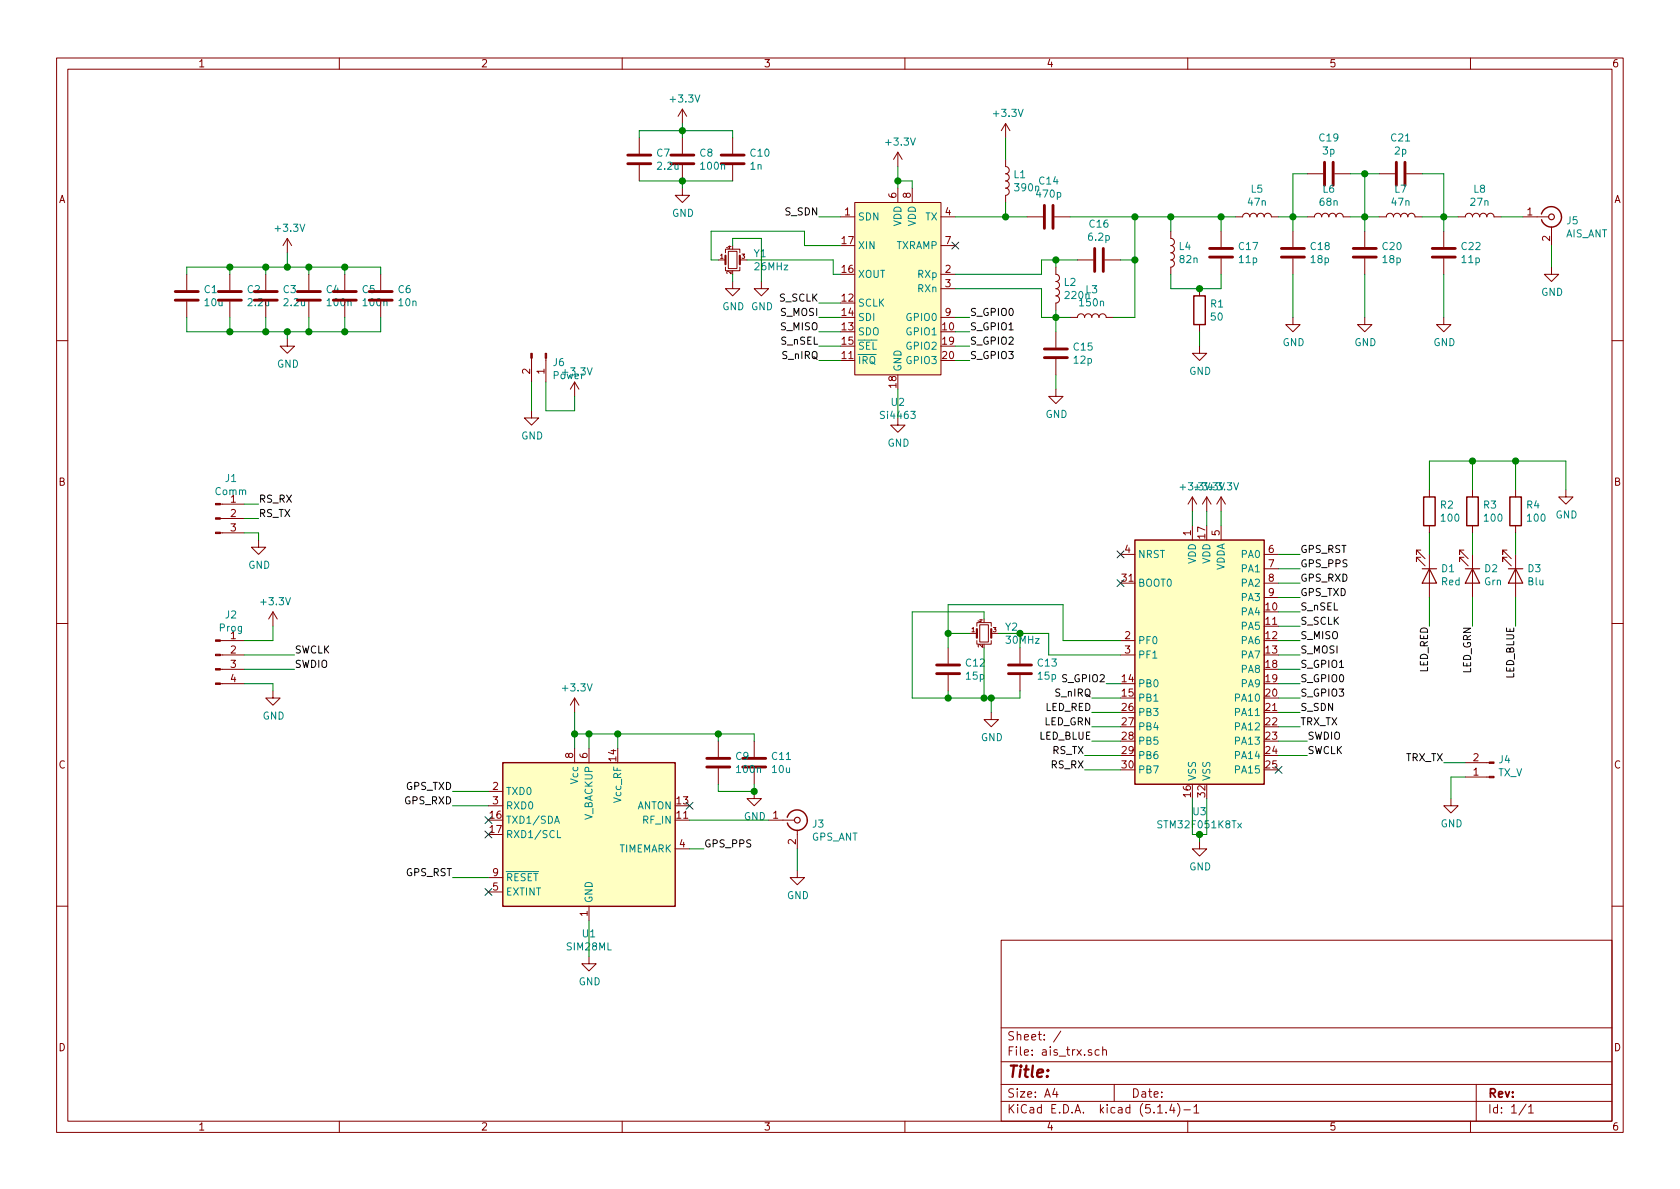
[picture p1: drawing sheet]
<svg xmlns="http://www.w3.org/2000/svg" width="297mm" height="210mm" viewBox="0 0 297 210" stroke-linecap="round" stroke-linejoin="round" font-family="sans-serif">
<g fill="none" stroke="#840000" stroke-width=".18">
<path d="M10 10.3h277v189.9h-277zM12 12.2h273v186.1h-273zM60 10.3v1.9M110 10.3v1.9M120.6 19.3l-.7 1.3M120.6 19.3v2.5M120.6 19.3l.8 1.3M160 10.3v1.9M210 10.3v1.9M260 10.3v1.9M113 24.4v2.8M113 29.2v2.8"/>
<path d="M120.6 33.3v1.2h1.3l-1.3 1.3-1.2-1.3h1.2M120.6 24.4v2.8M120.6 29.2v2.8M129.5 24.4v2.8M129.5 29.2v2.8M148.6 38.3h2.5M151.1 35.8h15.3v30.5h-15.3zM158.7 26.9v2.6M158.7 33.3v2.5M158.7 26.9l-.7 1.3M158.7 26.9l.8 1.3M161.3 33.3v2.5"/>
<path d="M166.4 38.3h2.5M177.8 28.2v1.3a.63 .63 0 0 1 .6 .6 .63 .63 0 0 1-.6 .6 .63 .63 0 0 1 .6 .7 .63 .63 0 0 1-.6 .6 .63 .63 0 0 1 .6 .6 .63 .63 0 0 1-.6 .7 .63 .63 0 0 1 .6 .6 .63 .63 0 0 1-.6 .6v1.3M177.8 21.8l-.8 1.3M177.8 21.8v2.6M177.8 21.8l.8 1.3M181.6 38.3h2.8M186.4 38.3h2.8M218.4 38.3h1.3a.63 .63 0 0 1 .6-.6 .63 .63 0 0 1 .7 .6 .63 .63 0 0 1 .6-.6 .63 .63 0 0 1 .6 .6 .63 .63 0 0 1 .7-.6 .63 .63 0 0 1 .6 .6 .63 .63 0 0 1 .7-.6 .63 .63 0 0 1 .6 .6h1.3M231.1 38.3h1.3a.63 .63 0 0 1 .6-.6 .63 .63 0 0 1 .7 .6 .63 .63 0 0 1 .6-.6 .63 .63 0 0 1 .6 .6 .63 .63 0 0 1 .7-.6 .63 .63 0 0 1 .6 .6 .63 .63 0 0 1 .7-.6 .63 .63 0 0 1 .6 .6h1.3M231.1 30.7h2.8M236 30.7h2.8M243.8 38.3h1.3a.63 .63 0 0 1 .6-.6 .63 .63 0 0 1 .7 .6 .63 .63 0 0 1 .6-.6 .63 .63 0 0 1 .6 .6 .63 .63 0 0 1 .7-.6 .63 .63 0 0 1 .6 .6 .63 .63 0 0 1 .7-.6 .63 .63 0 0 1 .6 .6h1.3"/>
<path d="M243.8 30.7h2.8M248.7 30.7h2.8M257.8 38.3h1.3a.63 .63 0 0 1 .6-.6 .63 .63 0 0 1 .6 .6 .63 .63 0 0 1 .7-.6 .63 .63 0 0 1 .6 .6 .63 .63 0 0 1 .7-.6 .63 .63 0 0 1 .6 .6 .63 .63 0 0 1 .6-.6 .63 .63 0 0 1 .7 .6h1.2M269.2 38.3h4.6M33 48.5v2.8M33 53.3v2.8M40.6 48.5v2.8M40.6 53.3v2.8M47 48.5v2.8M47 53.3v2.8M50.8 59.9v1.3h1.3l-1.3 1.3-1.3-1.3h1.3M50.8 42.2l-.8 1.2"/>
<path d="M50.8 42.2v2.5M50.8 42.2l.8 1.2M54.6 48.5v2.8M54.6 53.3v2.8M61 48.5v2.8M61 53.3v2.8M67.3 48.5v2.8M67.3 53.3v2.8M127 46h1.3M128.3 47.2v.7h2.5v-.7M128.3 44.7v-.6h2.5v.6M128.8 44.4h1.5v3.1h-1.5z"/>
<path d="M129.5 49.8v1.2h1.3l-1.3 1.3-1.2-1.3h1.2M130.8 46h1.3M134.6 49.8v1.2h1.3l-1.3 1.3-1.3-1.3h1.3M166.4 48.5h2.5M166.4 51h2.5M166.4 43.4h2.5M166.4 56.1h2.5M186.7 47.2v1.3a.63 .63 0 0 1 .6 .6 .63 .63 0 0 1-.6 .7 .63 .63 0 0 1 .6 .6 .63 .63 0 0 1-.6 .6 .63 .63 0 0 1 .6 .7 .63 .63 0 0 1-.6 .6 .63 .63 0 0 1 .6 .7 .63 .63 0 0 1-.6 .6v1.3M186.7 58.7v2.8M189.2 56.1h1.3a.63 .63 0 0 1 .6-.6 .63 .63 0 0 1 .7 .6 .63 .63 0 0 1 .6-.6 .63 .63 0 0 1 .6 .6 .63 .63 0 0 1 .7-.6 .63 .63 0 0 1 .6 .6 .63 .63 0 0 1 .6-.6 .63 .63 0 0 1 .7 .6h1.2M190.5 46h2.8M195.3 46h2.8"/>
<path d="M207 40.9v1.3a.63 .63 0 0 1 .6 .6 .63 .63 0 0 1-.6 .6 .63 .63 0 0 1 .6 .7 .63 .63 0 0 1-.6 .6 .63 .63 0 0 1 .6 .6 .63 .63 0 0 1-.6 .7 .63 .63 0 0 1 .6 .6 .63 .63 0 0 1-.6 .6v1.3M212.1 51v1.3M212.1 57.4v1.3M215.9 40.9v2.8M215.9 45.7v2.8M228.6 56.1v1.3h1.3l-1.3 1.3-1.3-1.3h1.3M228.6 40.9v2.8M228.6 45.7v2.8M241.3 56.1v1.3h1.3l-1.3 1.3-1.3-1.3h1.3M241.3 40.9v2.8M241.3 45.7v2.8M255.3 56.1v1.3h1.2l-1.2 1.3-1.3-1.3h1.3"/>
<path d="M255.3 40.9v2.8M255.3 45.7v2.8M274.3 47.2v1.3h1.3l-1.3 1.3-1.3-1.3h1.3M274.3 40.1v3.3M10 60.2h2M94 72.6v1.3h1.2l-1.2 1.3-1.3-1.3h1.3M94 63.3v4.3M96.5 63.3v4.3M101.6 67.6v2.5M101.6 67.6l-.8 1.2M101.6 67.6l.8 1.2M158.7 73.9v1.3h1.3l-1.3 1.2-1.2-1.2h1.2"/>
<path d="M168.9 66.3h.1M186.7 68.8v1.3h1.3l-1.3 1.3-1.3-1.3h1.3M186.7 63.5v2.8M212.1 61.2v1.3h1.3l-1.3 1.2-1.3-1.2h1.3M285 60.2h2M39 94.2h4.2M39 91.7h4.2M39 89.1h4.2M45.7 95.5v1.3h1.3l-1.3 1.2-1.3-1.2h1.3M198.1 98h2.6M210.8 87.9v2.5M210.8 93v2.5"/>
<path d="M210.8 87.9l-.7 1.2M210.8 87.9l.8 1.2M213.4 87.9l-.8 1.2M213.4 87.9v2.5M213.4 87.9l.7 1.2M215.9 87.9v2.5M215.9 93v2.5M215.9 87.9l-.8 1.2M215.9 87.9l.8 1.2M223.5 98h2.6M251.2 97.3h-.8v.7v-.7l1.6 1.5M251.2 98.5h-.8v.8v-.8l1.6 1.6"/>
<path d="M252.7 86.6v1.3M252.7 93v1.2M252.7 98v7.7M258.8 97.3h-.7v.7v-.7l1.5 1.5M258.8 98.5h-.7v.8v-.8l1.5 1.6M260.3 86.6v1.3M260.3 93v1.2M260.3 98v7.7M266.4 97.3h-.7v.7v-.7l1.5 1.5M266.4 98.5h-.7v.8v-.8l1.5 1.6M268 86.6v1.3M268 93v1.2"/>
<path d="M268 98v7.7M276.9 86.6v1.3h1.2l-1.2 1.2-1.3-1.2h1.3M10 110.3h2M39 118.4h4.2M39 115.8h4.2M39 113.3h4.2M48.3 108.2l-.8 1.3M48.3 108.2v2.5M48.3 108.2l.7 1.3M167.6 114.5v2.8M167.6 119.4v2.8M171.4 112h1.3"/>
<path d="M172.7 113.3v.6h2.6v-.6M172.7 110.7v-.6h2.6v.6M173.2 110.5h1.6v3h-1.6zM175.3 112h1.2M180.3 114.5v2.8M180.3 119.4v2.8M198.1 115.8h2.6M198.1 113.3h2.6M223.5 100.6h2.6M223.5 103.1h2.6M223.5 105.7h2.6M285 110.3h2"/>
<path d="M39 120.9h4.2M48.3 122.2v1.2h1.2l-1.2 1.3-1.3-1.3h1.3M86.4 139.9h2.5M101.6 123.4l-.8 1.3M101.6 123.4v2.6M101.6 132.3v2.6M101.6 123.4l.8 1.3M104.1 132.3v2.6M127 131.1v2.8M127 135.9v2.8M133.3 139.9v1.3h1.3l-1.3 1.3-1.2-1.3h1.2M133.3 131.1v2.8"/>
<path d="M133.3 135.9v2.8M175.3 126v1.2h1.2l-1.2 1.3-1.3-1.3h1.3M259.1 134.9h4.2M259.1 137.4h4.2M86.4 142.5h2.5M86.4 157.7h2.5M86.4 155.2h2.5M119.4 150.1h2.5M135.9 145h4.6M141 153.9v1.3h1.2l-1.2 1.3-1.3-1.3h1.3M141 146.8v3.3M212.1 148.8v1.3h1.3l-1.3 1.3-1.3-1.3h1.3"/>
<path d="M256.5 141.2v1.3h1.3l-1.3 1.3-1.2-1.3h1.2M10 160.2h2M104.1 169.2v1.2h1.3l-1.3 1.3-1.2-1.3h1.2M104.1 160.3v2.5M177 166.3h108v32h-108zM285 160.2h2M60 198.3v1.9M110 198.3v1.9M160 198.3v1.9M177 194.8h108M177 191.8h108M177 187.8h108"/>
<path d="M177 181.8h108M186.5 192.5l-.4 1h1M186.8 193v1M187.6 182.3l-1.3 2M194.3 185.7l-.4-.1-.3 .3 .1 .6 .2 .1 .4-.1M195 185.7a.37 .37 0 0 1 .6 .1v.8M195 185.1v1.5M197 191.8v3M204.7 196.8h.8M206.2 196.7v.1M207.2 195.2l-.4 1.1h.9M207.5 195.8v1"/>
<path d="M208.2 195.1a1.71 1.71 0 0 1 0 2.3M209.3 196.3h1.2M210 198.3v1.9M211.1 195.8l.4-.5v1.5M211.1 196.8h.9M260 198.3v1.9M261 191.8v6.5M269.8 195.2l-1.2 2M270.3 195.8l.4-.5v1.5M270.3 196.8h.8"/>
</g>
<g fill="none" stroke="#840000" stroke-width=".51">
<path d="M111 29h4.1M111 27.4h4.1M118.6 29h4.1M118.6 27.4h4.1M127.5 29h4.1M127.5 27.4h4.1M184.7 36.3v4.1M186.2 36.3v4.1M234.2 28.7v4.1M235.7 28.7v4.1M246.9 28.7v4.1M248.4 28.7v4.1"/>
<path d="M31 53.1h4.1M31 51.6h4.1M38.6 53.1h4.1M38.6 51.6h4.1M45 53.1h4M45 51.6h4M52.6 53.1h4M52.6 51.6h4M58.9 53.1h4.1M58.9 51.6h4.1M65.3 53.1h4M65.3 51.6h4"/>
<path d="M193.5 43.9v4.1M195.1 43.9v4.1M213.9 45.5h4M213.9 43.9h4M226.6 45.5h4M226.6 43.9h4M239.3 45.5h4M239.3 43.9h4M253.2 45.5h4.1M253.2 43.9h4.1M184.7 63.2h4M184.7 61.7h4"/>
<path d="M165.6 119.1h4.1M165.6 117.6h4.1M178.3 119.1h4.1M178.3 117.6h4.1M125 135.6h4M125 134.1h4M131.3 135.6h4.1M131.3 134.1h4.1"/>
</g>
<path d="M272.5 37.8a1.8 1.8 0 0 1 2.8-1 1.8 1.8 0 0 1 .1 2.9 1.8 1.8 0 0 1-2.8-.8M211.1 52.3h2v5.1h-2zM200.7 95.5h22.8v43.2h-22.8zM251.7 87.9h2v5.1h-2zM259.3 87.9h2.1v5.1h-2.1zM267 87.9h2v5.1h-2zM88.9 134.9h30.5v25.4h-30.5zM139.2 144.5a1.8 1.8 0 0 1 2.7-1 1.8 1.8 0 0 1 .1 2.9 1.8 1.8 0 0 1-2.8-.9" fill="none" stroke="#840000" stroke-width=".25"/>
<g fill="none" stroke="#840000" stroke-width=".2">
<path d="M251.5 100.6h2.5M252.7 100.6l1.3 2.5h-2.5zM259.1 100.6h2.5M260.3 100.6l1.3 2.5h-2.5zM266.7 100.6h2.5M268 100.6l1.2 2.5h-2.5z"/>
<circle cx="274.3" cy="38.3" r=".51"/>
<circle cx="141" cy="145" r=".51"/>
</g>
<g fill="#840000" stroke="#840000" stroke-width=".18">
<path d="M38.1 94.1h.9v.3h-.9z"/>
<path d="M38.1 91.6h.9v.2h-.9z"/>
<path d="M38.1 89h.9v.3h-.9z"/>
<path d="M38.1 120.8h.9v.2h-.9z"/>
<path d="M38.1 118.2h.9v.3h-.9z"/>
<path d="M38.1 115.7h.9v.2h-.9z"/>
<path d="M38.1 113.2h.9v.2h-.9z"/>
<path d="M263.3 134.7h.9v.3h-.9z"/>
<path d="M263.3 137.3h.9v.2h-.9z"/>
<path d="M93.9 62.5h.2v.8h-.2z"/>
<path d="M96.4 62.5h.2v.8h-.2z"/>
</g>
<g fill="#ffffc2" stroke="#ffffc2" stroke-width=".18">
<path d="M88.9 134.9h30.5v25.4h-30.5z"/>
<path d="M151.1 35.8h15.3v30.5h-15.3z"/>
<path d="M200.7 95.5h22.8v43.2h-22.8z"/>
</g>
<path d="M98 66.4l.6-.1 .1-.5-.2-.1h-.5v1.3M208.7 86.2h.9M209.1 85.7v.9M210.1 85.4h.8l-.4 .4 .3 .2 .1 .4-.3 .2-.5-.1M217 85.4h.8l-.5 .4 .4 .2v.5l-.1 .1-.6-.1M218.1 85.4l.5 1.2 .4-1.2M98.1 145.6l.4-1.3 .4 1.3M98.2 145.2h.6M98.6 146.9v1.2h.5" fill="none" stroke="#008484" stroke-width=".18"/>
<path d="M128.3 45.2v1.5M130.8 45.2v1.5M172.7 111.2v1.6M175.3 111.2v1.6" fill="none" stroke="#840000" stroke-width=".38"/>
<g fill="none" stroke="#008400" stroke-width=".18">
<path d="M113 24.4v-1.3h16.5v1.3M113 32h16.5M120.6 21.8v2.6M120.6 32v1.3M144.8 38.3h3.8M158.7 32h2.6v1.3M158.7 29.5v3.8M168.9 38.3h12.7M177.8 24.4v3.8M177.8 35.8v2.5M189.2 38.3h29.2M200.7 38.3v17.8h-3.9"/>
<path d="M207 38.3v2.6M215.9 38.3v2.6M226.1 38.3h5M231.1 30.7h-2.5v10.2M238.8 30.7h5M238.8 38.3h5M241.3 30.7v10.2M251.5 30.7h3.8v10.2M251.5 38.3h6.3M265.4 38.3h3.8M33 56.1v2.6h34.3v-2.6M33 48.5v-1.3h34.3v1.3"/>
<path d="M40.6 47.2v1.3M40.6 56.1v2.6M47 47.2v1.3M47 56.1v2.6M50.8 44.7v2.5M50.8 58.7v1.2M54.6 47.2v1.3M54.6 56.1v2.6M61 47.2v1.3M61 56.1v2.6M129.5 43.4v-1.2h5.1v7.6M129.5 48.5v1.3"/>
<path d="M132.1 46h15.2v2.5h1.3M144.8 58.7h3.8M144.8 56.1h3.8M144.8 53.6h3.8M148.6 43.4h-6.4v-2.5h-16.5v5.1h1.3M168.9 58.7h2.5M168.9 56.1h2.5M168.9 51h15.2v5.1h5.1M186.7 46v1.2M186.7 54.9v3.8M190.5 46h-6.4v2.5h-15.2M198.1 46h2.6"/>
<path d="M207 48.5v2.5h8.9v-2.5M212.1 58.7v2.5M228.6 48.5v7.6M241.3 48.5v7.6M255.3 48.5v7.6M274.3 43.4v3.8M94 67.6v5M96.5 67.6v5h5.1v-2.5M144.8 63.7h3.8M144.8 61.2h3.8M158.7 68.8v5.1M168.9 63.7h2.5"/>
<path d="M168.9 61.2h2.5M186.7 66.3v2.5M43.2 91.7h2.5M43.2 89.1h2.5M43.2 94.2h2.5v1.3M210.8 90.4v2.6M213.4 90.4v2.6M215.9 90.4v2.6M226.1 98h3.8M252.7 86.6v-5.1h24.2v5.1M252.7 94.2v3.8M260.3 81.5v5.1"/>
<path d="M260.3 94.2v3.8M268 81.5v5.1M268 94.2v3.8M43.2 118.4h8.9M43.2 115.8h8.9M48.3 110.7v2.6h-5.1M167.6 112h3.8M174 109.5v-1.3h-12.7v15.2h19v-1.2M174 114.5v8.9M176.5 112h8.9v3.8h12.7M180.3 112v2.5M198.1 113.3h-10.1v-6.4h-20.4v7.6"/>
<path d="M226.1 108.2h3.8M226.1 100.6h3.8M226.1 103.1h3.8M226.1 105.7h3.8M226.1 113.3h3.8M226.1 118.4h3.8M226.1 115.8h3.8M226.1 110.7h3.8M252.7 105.7v5M260.3 105.7v5M268 105.7v5M43.2 120.9h5.1v1.3"/>
<path d="M80 139.9h6.4M101.6 129.8h31.7v1.3M101.6 126v6.3M104.1 129.8v2.5M109.2 129.8v2.5M127 138.7v1.2h6.3v-1.2M127 129.8v1.3M167.6 122.2v1.2M175.3 123.4v2.6M191.8 136.1h6.3M191.8 133.6h6.3M193 123.4h5.1"/>
<path d="M193 126h5.1M193 131.1h5.1M193 128.5h5.1M195.6 120.9h2.5M226.1 123.4h3.8M226.1 120.9h3.8M226.1 133.6h5M226.1 126h3.8M226.1 131.1h5M226.1 128.5h3.8M255.3 134.9h3.8M259.1 137.4h-2.6v3.8"/>
<path d="M80 155.2h6.4M80 142.5h6.4M121.9 150.1h2.6M121.9 145h14M141 150.1v3.8M210.8 141.2v6.4h2.6v-6.4M212.1 147.6v1.2M104.1 162.8v6.4"/>
</g>
<g fill="#008400" stroke="#008400" stroke-width=".25">
<circle cx="54.6" cy="47.2" r=".51"/>
<circle cx="212.1" cy="51" r=".51"/>
<circle cx="174" cy="123.4" r=".51"/>
<circle cx="268" cy="81.5" r=".51"/>
<circle cx="186.7" cy="56.1" r=".51"/>
<circle cx="180.3" cy="112" r=".51"/>
<circle cx="101.6" cy="129.8" r=".51"/>
<circle cx="61" cy="47.2" r=".51"/>
<circle cx="175.3" cy="123.4" r=".51"/>
<circle cx="50.8" cy="47.2" r=".51"/>
<circle cx="167.6" cy="112" r=".51"/>
<circle cx="260.3" cy="81.5" r=".51"/>
<circle cx="127" cy="129.8" r=".51"/>
<circle cx="158.8" cy="32" r=".51"/>
<circle cx="207" cy="38.3" r=".51"/>
<circle cx="133.4" cy="139.9" r=".51"/>
<circle cx="104.1" cy="129.8" r=".51"/>
<circle cx="177.8" cy="38.3" r=".51"/>
<circle cx="120.7" cy="23.1" r=".51"/>
<circle cx="47" cy="58.7" r=".51"/>
<circle cx="109.2" cy="129.8" r=".51"/>
<circle cx="40.6" cy="58.7" r=".51"/>
<circle cx="120.7" cy="32" r=".51"/>
<circle cx="255.3" cy="38.3" r=".51"/>
<circle cx="61" cy="58.7" r=".51"/>
<circle cx="228.6" cy="38.3" r=".51"/>
<circle cx="54.6" cy="58.7" r=".51"/>
<circle cx="241.3" cy="38.3" r=".51"/>
<circle cx="50.8" cy="58.7" r=".51"/>
<circle cx="215.9" cy="38.3" r=".51"/>
<circle cx="212.1" cy="147.6" r=".51"/>
<circle cx="40.6" cy="47.2" r=".51"/>
<circle cx="186.7" cy="46" r=".51"/>
<circle cx="241.3" cy="30.7" r=".51"/>
<circle cx="167.6" cy="123.4" r=".51"/>
<circle cx="200.7" cy="46" r=".51"/>
<circle cx="47" cy="47.2" r=".51"/>
<circle cx="200.7" cy="38.3" r=".51"/>
</g>
<g fill="none" stroke="#000084" stroke-width=".18">
<path d="M168.3 42.8l1.2 1.2M169.5 42.8l-1.2 1.2M197.5 97.4l1.2 1.2M198.7 97.4l-1.2 1.2M197.5 102.5l1.2 1.2M198.7 102.5l-1.2 1.2M225.5 135.5l1.2 1.2M226.7 135.5l-1.2 1.2M85.8 157.1l1.2 1.2M85.8 144.4l1.2 1.2M85.8 147l1.2 1.2M87 157.1l-1.2 1.2"/>
<path d="M87 144.4l-1.2 1.2M87 147l-1.2 1.2M121.3 141.9l1.2 1.2M122.5 141.9l-1.2 1.2"/>
</g>
<text font-size="2.8" fill="#840000" x="178" y="190.5">Title:</text>
<g font-size="2.1" fill="#840000">
<text x="178" y="184">Sheet: /</text>
<text x="178" y="186.7">File: ais_trx.sch</text>
<text x="178" y="196.9">KiCad E.D.A. kicad (5.1.4)-1</text>
<text x="178" y="194.1">Size: A4</text>
<text x="200" y="194.1">Date:</text>
<text x="263" y="194.1">Rev:</text>
<text x="263" y="196.9">Id: 1/1</text>
</g>
<g font-size="1.8" fill="#840000">
<text x="35" y="11.9">1</text>
<text x="85" y="11.9">2</text>
<text x="135" y="11.9">3</text>
<text x="185" y="11.9">4</text>
<text x="235" y="11.9">5</text>
<text x="285" y="11.9">6</text>
<text x="10.4" y="35.9">A</text>
<text x="158.5" y="35" transform="rotate(-90 158.5 35)">6</text>
<text x="161" y="35" transform="rotate(-90 161 35)">8</text>
<text x="285.4" y="35.9">A</text>
<text x="149.4" y="38.1">1</text>
<text x="167.2" y="38.1">4</text>
<text x="270" y="38.1">1</text>
<text x="148.9" y="43.2">17</text>
<text x="167.2" y="43.2">7</text>
<text x="274.1" y="42.6" transform="rotate(-90 274.1 42.6)">2</text>
<text x="148.9" y="53.3">12</text>
<text x="148.9" y="48.3">16</text>
<text x="167.2" y="48.3">2</text>
<text x="167.2" y="50.8">3</text>
<text x="148.9" y="58.4">13</text>
<text x="148.9" y="55.9">14</text>
<text x="166.7" y="58.4">10</text>
<text x="167.2" y="55.9">9</text>
<text x="148.9" y="63.5">11</text>
<text x="148.9" y="61">15</text>
<text x="166.7" y="61">19</text>
<text x="166.7" y="63.5">20</text>
<text x="93.7" y="66.1" transform="rotate(-90 93.7 66.1)">2</text>
<text x="96.3" y="66.1" transform="rotate(-90 96.3 66.1)">1</text>
<text x="158.5" y="68.5" transform="rotate(-90 158.5 68.5)">18</text>
<text x="10.4" y="85.9">B</text>
<text x="40.8" y="88.9">1</text>
<text x="285.4" y="85.9">B</text>
<text x="40.8" y="91.4">2</text>
<text x="40.8" y="94">3</text>
<text x="210.6" y="94.7" transform="rotate(-90 210.6 94.7)">1</text>
<text x="213.1" y="95.2" transform="rotate(-90 213.1 95.2)">17</text>
<text x="215.6" y="94.7" transform="rotate(-90 215.6 94.7)">5</text>
<text x="198.9" y="97.8">4</text>
<text x="224.3" y="97.8">6</text>
<text x="224.3" y="100.3">7</text>
<text x="198.4" y="102.9">31</text>
<text x="223.8" y="107.9">10</text>
<text x="224.3" y="102.9">8</text>
<text x="224.3" y="105.4">9</text>
<text x="40.8" y="113">1</text>
<text x="198.9" y="113">2</text>
<text x="223.8" y="110.5">11</text>
<text x="223.8" y="113">12</text>
<text x="40.8" y="115.6">2</text>
<text x="40.8" y="118.1">3</text>
<text x="198.9" y="115.6">3</text>
<text x="223.8" y="115.6">13</text>
<text x="223.8" y="118.1">18</text>
<text x="40.8" y="120.6">4</text>
<text x="198.4" y="120.6">14</text>
<text x="198.4" y="123.2">15</text>
<text x="198.4" y="125.7">26</text>
<text x="223.8" y="123.2">20</text>
<text x="223.8" y="125.7">21</text>
<text x="223.8" y="120.6">19</text>
<text x="198.4" y="128.3">27</text>
<text x="198.4" y="130.8">28</text>
<text x="223.8" y="128.3">22</text>
<text x="223.8" y="130.8">23</text>
<text x="10.4" y="135.9">C</text>
<text x="101.3" y="134.1" transform="rotate(-90 101.3 134.1)">8</text>
<text x="103.9" y="134.1" transform="rotate(-90 103.9 134.1)">6</text>
<text x="109" y="134.6" transform="rotate(-90 109 134.6)">14</text>
<text x="198.4" y="133.3">29</text>
<text x="198.4" y="135.9">30</text>
<text x="223.8" y="133.3">24</text>
<text x="223.8" y="135.9">25</text>
<text x="260.5" y="137.2">1</text>
<text x="260.5" y="134.6">2</text>
<text x="285.4" y="135.9">C</text>
<text x="87.1" y="139.7">2</text>
<text x="87.1" y="142.2">3</text>
<text x="119.7" y="142.2">13</text>
<text x="210.6" y="140.9" transform="rotate(-90 210.6 140.9)">16</text>
<text x="213.1" y="140.9" transform="rotate(-90 213.1 140.9)">32</text>
<text x="86.7" y="144.8">16</text>
<text x="86.7" y="147.3">17</text>
<text x="119.7" y="144.8">11</text>
<text x="120.2" y="149.9">4</text>
<text x="140.7" y="149.3" transform="rotate(-90 140.7 149.3)">2</text>
<text x="87.1" y="154.9">9</text>
<text x="87.1" y="157.5">5</text>
<text x="103.9" y="162" transform="rotate(-90 103.9 162)">1</text>
<text x="10.4" y="185.9">D</text>
<text x="285.4" y="185.9">D</text>
<text x="35" y="199.9">1</text>
<text x="85" y="199.9">2</text>
<text x="135" y="199.9">3</text>
<text x="185" y="199.9">4</text>
<text x="235" y="199.9">5</text>
<text x="285" y="199.9">6</text>
</g>
<g font-size="1.8" fill="#008484">
<text x="118.7" y="18.1">+3.3V</text>
<text x="175.8" y="20.7">+3.3V</text>
<text x="116.2" y="27.7">C7</text>
<text x="123.8" y="27.7">C8</text>
<text x="132.7" y="27.7">C10</text>
<text x="156.8" y="25.7">+3.3V</text>
<text x="233.3" y="25">C19</text>
<text x="233.9" y="27.3">3p</text>
<text x="246" y="25">C21</text>
<text x="246.6" y="27.3">2p</text>
<text x="116.4" y="30">2.2u</text>
<text x="124" y="30">100n</text>
<text x="132.7" y="30">1n</text>
<text x="179.3" y="31.5">L1</text>
<text x="179.6" y="33.8">390n</text>
<text x="183.4" y="34.9">470p</text>
<text x="183.8" y="32.6">C14</text>
<text x="221.2" y="34.1">L5</text>
<text x="233.9" y="34.1">L6</text>
<text x="246.6" y="34.1">L7</text>
<text x="260.6" y="34.1">L8</text>
<text x="48.8" y="41">+3.3V</text>
<text x="118.8" y="38.3">GND</text>
<text x="151.6" y="39">SDN</text>
<text x="159.4" y="40.1" transform="rotate(-90 159.4 40.1)">VDD</text>
<text x="161.9" y="40.1" transform="rotate(-90 161.9 40.1)">VDD</text>
<text x="163.6" y="39">TX</text>
<text x="192.7" y="40.3">C16</text>
<text x="220.7" y="36.4">47n</text>
<text x="233.4" y="36.4">68n</text>
<text x="246.1" y="36.4">47n</text>
<text x="260.1" y="36.4">27n</text>
<text x="276.8" y="42">AIS_ANT</text>
<text x="277.1" y="39.7">J5</text>
<text x="133.3" y="45.5">Y1</text>
<text x="133.6" y="47.8">26MHz</text>
<text x="151.6" y="44.1">XIN</text>
<text x="158.4" y="44.1">TXRAMP</text>
<text x="192.6" y="42.6">6.2p</text>
<text x="208.5" y="44.2">L4</text>
<text x="208.7" y="46.5">82n</text>
<text x="219.1" y="44.2">C17</text>
<text x="219.2" y="46.5">11p</text>
<text x="231.8" y="44.2">C18</text>
<text x="231.9" y="46.5">18p</text>
<text x="244.5" y="44.2">C20</text>
<text x="244.6" y="46.5">18p</text>
<text x="258.5" y="44.2">C22</text>
<text x="258.5" y="46.5">11p</text>
<text x="36.1" y="51.8">C1</text>
<text x="43.8" y="51.8">C2</text>
<text x="50.1" y="51.8">C3</text>
<text x="57.7" y="51.8">C4</text>
<text x="64.1" y="51.8">C5</text>
<text x="70.4" y="51.8">C6</text>
<text x="151.6" y="49.1">XOUT</text>
<text x="162.3" y="49.1">RXp</text>
<text x="162.3" y="51.7">RXn</text>
<text x="188.2" y="50.6">L2</text>
<text x="188.5" y="52.9">220n</text>
<text x="192" y="51.9">L3</text>
<text x="272.5" y="52.3">GND</text>
<text x="36.3" y="54.1">10u</text>
<text x="44" y="54.1">2.2u</text>
<text x="50.3" y="54.1">2.2u</text>
<text x="58" y="54.1">100n</text>
<text x="64.3" y="54.1">100n</text>
<text x="70.6" y="54.1">10n</text>
<text x="127.7" y="54.9">GND GND</text>
<text x="151.6" y="54.2">SCLK</text>
<text x="151.6" y="59.3">SDO</text>
<text x="151.6" y="56.8">SDI</text>
<text x="160.5" y="59.3">GPIO1</text>
<text x="160.5" y="56.8">GPIO0</text>
<text x="191" y="54.2">150n</text>
<text x="214.1" y="54.4">R1</text>
<text x="214.2" y="56.7">50</text>
<text x="49" y="65">GND</text>
<text x="97.8" y="64.7">J6</text>
<text x="151.6" y="64.4">IRQ</text>
<text x="151.6" y="61.8">SEL</text>
<text x="159.4" y="65.8" transform="rotate(-90 159.4 65.8)">GND</text>
<text x="160.5" y="61.8">GPIO2</text>
<text x="160.5" y="64.4">GPIO3</text>
<text x="189.9" y="62">C15</text>
<text x="189.9" y="64.3">12p</text>
<text x="226.8" y="61.2">GND</text>
<text x="239.5" y="61.2">GND</text>
<text x="253.4" y="61.2">GND</text>
<text x="99.6" y="66.4">+3.3V</text>
<text x="157.6" y="71.8">U2</text>
<text x="210.3" y="66.3">GND</text>
<text x="92.2" y="77.7">GND</text>
<text x="156" y="74.1">Si4463</text>
<text x="184.9" y="73.9">GND</text>
<text x="156.9" y="79">GND</text>
<text x="38.1" y="87.5">Comm</text>
<text x="39.9" y="85.2">J1</text>
<text x="211.4" y="86.7">+3.3V</text>
<text x="254.7" y="89.9">R2</text>
<text x="262.3" y="89.9">R3</text>
<text x="270" y="89.9">R4</text>
<text x="254.9" y="92.2">100</text>
<text x="262.5" y="92.2">100</text>
<text x="270.2" y="92.2">100</text>
<text x="275" y="91.7">GND</text>
<text x="43.9" y="100.6">GND</text>
<text x="201.2" y="98.7">NRST</text>
<text x="211.5" y="99.7" transform="rotate(-90 211.5 99.7)">VDD</text>
<text x="214" y="99.7" transform="rotate(-90 214 99.7)">VDD</text>
<text x="216.5" y="101" transform="rotate(-90 216.5 101)">VDDA</text>
<text x="219.6" y="98.7">PA0</text>
<text x="219.6" y="101.2">PA1</text>
<text x="254.9" y="101.2">D1</text>
<text x="262.5" y="101.2">D2</text>
<text x="270.2" y="101.2">D3</text>
<text x="46.3" y="107">+3.3V</text>
<text x="201.2" y="103.8">BOOT0</text>
<text x="219.6" y="103.8">PA2</text>
<text x="219.6" y="106.3">PA3</text>
<text x="254.9" y="103.5">Red</text>
<text x="262.4" y="103.5">Grn</text>
<text x="270.2" y="103.5">Blu</text>
<text x="38.8" y="111.7">Prog</text>
<text x="39.9" y="109.4">J2</text>
<text x="177.8" y="111.5">Y2</text>
<text x="178" y="113.8">30MHz</text>
<text x="201.2" y="113.9">PF0</text>
<text x="219.6" y="108.8">PA4</text>
<text x="219.6" y="111.4">PA5</text>
<text x="219.6" y="113.9">PA6</text>
<text x="170.8" y="117.9">C12</text>
<text x="183.5" y="117.9">C13</text>
<text x="201.2" y="116.5">PF1</text>
<text x="219.6" y="116.5">PA7</text>
<text x="219.6" y="119">PA8</text>
<text x="99.6" y="122.3">+3.3V</text>
<text x="170.9" y="120.2">15p</text>
<text x="183.6" y="120.2">15p</text>
<text x="201.2" y="121.5">PB0</text>
<text x="201.2" y="124.1">PB1</text>
<text x="218.6" y="124.1">PA10</text>
<text x="219.6" y="121.5">PA9</text>
<text x="46.4" y="127.2">GND</text>
<text x="173.4" y="131.1">GND</text>
<text x="201.2" y="126.6">PB3</text>
<text x="201.2" y="129.2">PB4</text>
<text x="201.2" y="131.7">PB5</text>
<text x="218.6" y="126.6">PA11</text>
<text x="218.6" y="129.2">PA12</text>
<text x="218.6" y="131.7">PA13</text>
<text x="130.1" y="134.4">C9</text>
<text x="130.4" y="136.7">100n</text>
<text x="136.6" y="134.4">C11</text>
<text x="136.6" y="136.7">10u</text>
<text x="201.2" y="134.2">PB6</text>
<text x="201.2" y="136.8">PB7</text>
<text x="218.6" y="134.2">PA14</text>
<text x="218.6" y="136.8">PA15</text>
<text x="264.8" y="137.3">TX_V</text>
<text x="265.1" y="135">J4</text>
<text x="89.4" y="140.6">TXD0</text>
<text x="89.4" y="143.1">RXD0</text>
<text x="102.2" y="138.5" transform="rotate(-90 102.2 138.5)">Vcc</text>
<text x="109.9" y="141.9" transform="rotate(-90 109.9 141.9)">Vcc_RF</text>
<text x="112.6" y="143.1">ANTON</text>
<text x="211.5" y="138.2" transform="rotate(-90 211.5 138.2)">VSS</text>
<text x="214" y="138.2" transform="rotate(-90 214 138.2)">VSS</text>
<text x="89.4" y="145.7">TXD1/SDA</text>
<text x="89.4" y="148.2">RXD1/SCL</text>
<text x="104.8" y="145.1" transform="rotate(-90 104.8 145.1)">V_BACKUP</text>
<text x="113.8" y="145.7">RF_IN</text>
<text x="131.5" y="145">GND 1</text>
<text x="143.5" y="148.7">GPS_ANT</text>
<text x="143.7" y="146.3">J3</text>
<text x="205.1" y="146.5">STM32F051K8Tx</text>
<text x="211" y="144.2">U3</text>
<text x="254.7" y="146.3">GND</text>
<text x="89.4" y="155.8">RESET</text>
<text x="109.3" y="150.7">TIMEMARK</text>
<text x="210.3" y="153.9">GND</text>
<text x="89.4" y="158.4">EXTINT</text>
<text x="104.8" y="159.8" transform="rotate(-90 104.8 159.8)">GND</text>
<text x="139.1" y="159">GND</text>
<text x="103" y="165.8">U1</text>
<text x="100.3" y="168.1">SIM28ML</text>
<text x="102.3" y="174.2">GND</text>
</g>
<g font-size="1.8">
<text x="138.9" y="38.1">S_SDN</text>
<text x="137.8" y="53.3">S_SCLK</text>
<text x="138.1" y="55.9">S_MOSI</text>
<text x="138.1" y="58.4">S_MISO</text>
<text x="171.4" y="55.9">S_GPIO0</text>
<text x="171.4" y="58.4">S_GPIO1</text>
<text x="138.1" y="61">S_nSEL</text>
<text x="138.4" y="63.5">S_nIRQ</text>
<text x="171.4" y="61">S_GPIO2</text>
<text x="171.4" y="63.5">S_GPIO3</text>
<text x="45.7" y="88.9">RS_RX</text>
<text x="45.7" y="91.4">RS_TX</text>
<text x="229.9" y="97.8">GPS_RST</text>
<text x="229.9" y="100.3">GPS_PPS</text>
<text x="229.9" y="102.9">GPS_RXD</text>
<text x="229.9" y="105.4">GPS_TXD</text>
<text x="229.9" y="107.9">S_nSEL</text>
<text x="229.9" y="113">S_MISO</text>
<text x="229.9" y="110.5">S_SCLK</text>
<text x="52.1" y="118.1">SWDIO</text>
<text x="52.1" y="115.6">SWCLK</text>
<text x="229.9" y="118.1">S_GPIO1</text>
<text x="229.9" y="115.6">S_MOSI</text>
<text x="252.5" y="119" transform="rotate(-90 252.5 119)">LED_RED</text>
<text x="260.1" y="119.2" transform="rotate(-90 260.1 119.2)">LED_GRN</text>
<text x="184.8" y="125.7">LED_RED</text>
<text x="186.6" y="123.2">S_nIRQ</text>
<text x="188" y="120.6">S_GPIO2</text>
<text x="229.9" y="125.7">S_SDN</text>
<text x="229.9" y="123.2">S_GPIO3</text>
<text x="229.9" y="120.6">S_GPIO0</text>
<text x="267.7" y="120.1" transform="rotate(-90 267.7 120.1)">LED_BLUE</text>
<text x="183.7" y="130.8">LED_BLUE</text>
<text x="184.6" y="128.3">LED_GRN</text>
<text x="229.9" y="128.3">TRX_TX</text>
<text x="231.1" y="130.8">SWDIO</text>
<text x="185.9" y="135.9">RS_RX</text>
<text x="186.1" y="133.3">RS_TX</text>
<text x="231.1" y="133.3">SWCLK</text>
<text x="248.5" y="134.6">TRX_TX</text>
<text x="71.6" y="142.2">GPS_RXD</text>
<text x="71.8" y="139.7">GPS_TXD</text>
<text x="124.5" y="149.9">GPS_PPS</text>
<text x="71.8" y="154.9">GPS_RST</text>
</g>
<g font-size="1.1" fill="#840000">
<text x="127.4" y="45.7">1</text>
<text x="129.3" y="44" transform="rotate(-90 129.3 44)">4</text>
<text x="131.2" y="45.7">3</text>
<text x="129.3" y="48.5" transform="rotate(-90 129.3 48.5)">2</text>
<text x="171.8" y="111.8">1</text>
<text x="173.8" y="110.1" transform="rotate(-90 173.8 110.1)">4</text>
<text x="175.6" y="111.8">3</text>
<text x="173.8" y="114.5" transform="rotate(-90 173.8 114.5)">2</text>
</g>
</svg>
